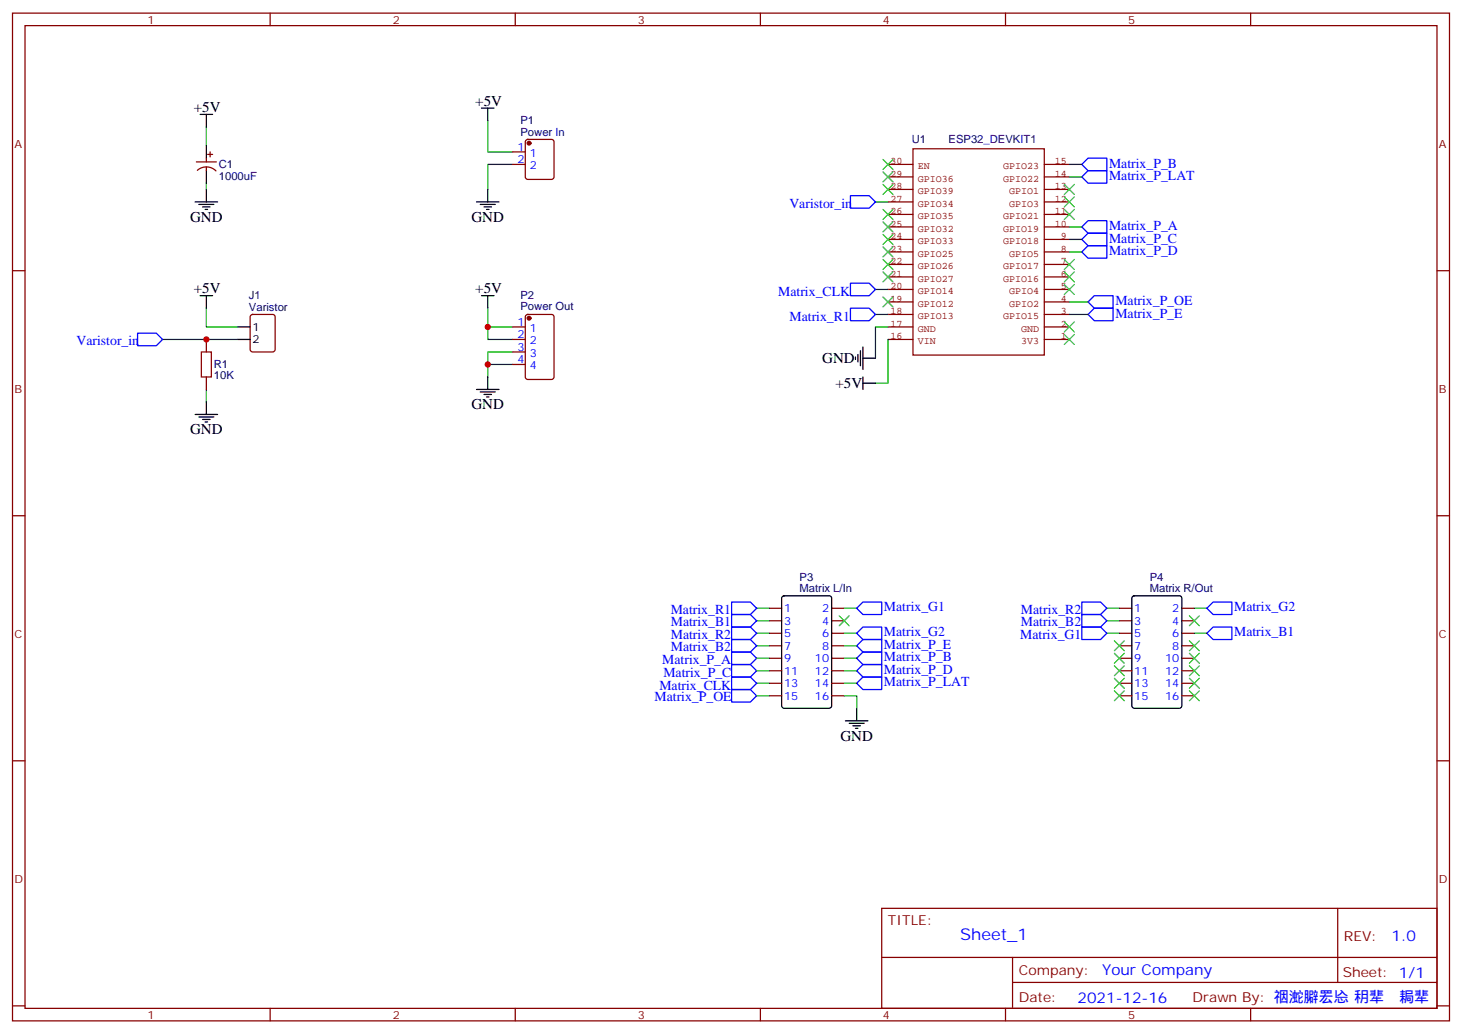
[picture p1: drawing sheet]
<svg xmlns="http://www.w3.org/2000/svg" width="412mm" height="292mm" viewBox="0 0 412 292" stroke-linecap="round" stroke-linejoin="round" font-family="sans-serif">
<g fill="none" stroke="#870000" stroke-width=".35">
<path d="M3.5 3.7h405.4v284.3h-405.4zM7.1 7.2h398.2v277.3h-398.2zM76.2 3.7v3.5M145.3 3.7v3.5M214.5 3.7v3.5M283.6 3.7v3.5M352.8 3.7v3.5M148.4 39.5l.5-.2h6.7l.5 .2 .2 .5v9.9l-.3 .5-.4 .2h-6.7l-.5-.2-.2-.5v-9.9zM55.4 45.7h5.6M55.7 48.1a3.8 3.8 0 0 1 5.2 .1M58.2 44.6v1.1M58.2 47.1v1.1"/>
<path d="M58.6 43.6h1.4M59.3 42.9v1.4M144.6 42.9h3.6M144.6 46.4h3.6M3.5 76.4h3.6M405.3 76.4h3.6M58.2 95.8v3.5M70.8 88.9l.5-.2h5.6l.7 .5v9.4l-.5 .7h-5.8l-.7-.5v-9.4zM144.6 92.3h3.6M144.6 95.8h3.6M144.6 99.3h3.6M148.4 88.9l.5-.2h6.7l.6 .5 .1 17.2-.5 .6-6.9 .1-.7-.5v-17.2z"/>
<path d="M58.2 106.4v3.5M144.6 102.8h3.6M3.5 145.5h3.6M405.3 145.5h3.6M217 171.6h3.5M217 175.2h3.5M217 178.7h3.5M234.6 171.6h3.5M234.6 175.2h3.5M234.6 178.7h3.5M315.7 171.6h3.6M315.7 175.2h3.6"/>
<path d="M315.7 178.7h3.6M333.4 171.6h3.5M333.4 175.2h3.5M333.4 178.7h3.5M217 182.2h3.5M217 185.7h3.5M217 196.3h3.5M217 192.8h3.5M217 189.3h3.5M234.6 182.2h3.5M234.6 185.7h3.5M234.6 196.3h3.5"/>
<path d="M234.6 192.8h3.5M234.6 189.3h3.5M315.7 182.2h3.6M315.7 185.7h3.6M315.7 196.3h3.6M315.7 192.8h3.6M315.7 189.3h3.6M333.4 182.2h3.5M333.4 185.7h3.5M333.4 196.3h3.5M333.4 192.8h3.5M333.4 189.3h3.5"/>
<path d="M3.5 214.7h3.6M405.3 214.7h3.6M248.7 256.3h156.6v28.2h-156.6zM377.3 256.3v20.9M248.7 270.1h156.5M285.6 277.2h119.6M285.6 270.1v14.2M3.5 283.8h3.6M76.2 284.5v3.5M145.3 284.5v3.5M214.5 284.5v3.5M283.6 284.5v3.5"/>
<path d="M352.8 284.5v3.5M405.3 283.8h3.6"/>
</g>
<g fill="none" stroke="#850000" stroke-width=".35">
<path d="M250.5 46.4h7M250.5 49.9h7M250.5 53.4h7M250.5 57h7M257.5 42h37.1v58.2h-37.1zM294.6 46.4h7M294.6 49.9h7M294.6 53.4h7M294.6 57h7M250.5 60.5h7M250.5 64h7M250.5 67.6h7"/>
<path d="M250.5 71.1h7M250.5 74.6h7M250.5 78.1h7M294.6 60.5h7M294.6 64h7M294.6 67.6h7M294.6 71.1h7M294.6 74.6h7M294.6 78.1h7M250.5 81.7h7M250.5 85.2h7M250.5 88.7h7"/>
<path d="M250.5 92.3h7M250.5 95.8h7M294.6 81.7h7M294.6 85.2h7M294.6 88.7h7M294.6 92.3h7M294.6 95.8h7"/>
</g>
<g fill="none" stroke="#000" stroke-width=".35">
<path d="M56.4 32.3h3.6M58.2 32.3v3.5M135.8 30.5h3.5M137.6 30.5v3.5M55 57h6.4M56.1 57.7h4.2M57.1 58.4h2.2M57.9 59.1h.7M58.2 41.1v3.5M58.2 48.2v3.5M58.2 53.4v3.6M134.4 57h6.4"/>
<path d="M135.5 57.7h4.2M136.5 58.4h2.1M137.2 59.1h.7M137.6 53.4v3.6M56.4 83.4h3.6M58.2 83.4v3.6M67 92.3h3.6M67 95.8h3.6M135.8 83.4h3.5M137.6 83.4v3.6M242.7 99v4.2M243.4 97.9v6.3"/>
<path d="M55 116.9h6.4M56.1 117.7h4.2M57.1 118.4h2.2M57.9 119.1h.7M58.2 113.4v3.5M134.4 109.9h6.4M135.5 110.6h4.2M136.5 111.3h2.1M137.2 112h.7M137.6 106.4v3.5M241.3 100.7v.7M242 100v2.1"/>
<path d="M243.4 101.1h3.5M243.4 106.4v3.5M243.4 108.1h3.5M220.7 168.3l.5-.2h12.7l.6 .4 .1 30.6-.5 .7h-12.9l-.7-.4v-30.6zM319.5 168.3l.5-.2h12.7l.6 .4 .1 30.6-.5 .7h-12.9l-.7-.4v-30.6zM241.7 199.8v3.6M238.5 203.4h6.3M239.5 204.1h4.3M240.6 204.8h2.1M241.3 205.5h.7"/>
</g>
<g fill="none" stroke="#008700" stroke-width=".35">
<path d="M58.2 35.8v5.3M137.6 34v8.9h7M58.2 51.7v1.7M144.6 46.4h-7v7M246.9 57h3.6M301.6 46.4h3.6M301.6 49.9h3.6M301.6 64h3.6M301.6 67.6h3.6M301.6 71.1h3.6M45.9 95.8h21.1M58.2 87v5.3h8.8"/>
<path d="M137.6 87v5.3h7M137.6 92.3v3.5h7M144.6 99.3h-7v3.5M246.9 81.7h3.6M246.9 88.7h3.6M250.5 95.8v12.3h-3.6M250.5 92.3h-3.6v8.8M301.6 88.7h5.3M301.6 85.2h5.3M58.2 109.9v3.5M144.6 102.8h-7v3.6M213.4 178.7h3.6"/>
<path d="M213.4 171.6h3.6M213.4 175.2h3.6M238.1 178.7h3.6M238.1 171.6h3.6M312.2 178.7h3.5M312.2 171.6h3.5M312.2 175.2h3.5M336.9 178.7h3.5M336.9 171.6h3.5M213.4 182.2h3.6M213.4 189.3h3.6M213.4 192.8h3.6"/>
<path d="M213.4 185.7h3.6M213.4 196.3h3.6M238.1 196.3h3.6v3.5M238.1 182.2h3.6M238.1 189.3h3.6M238.1 192.8h3.6M238.1 185.7h3.6"/>
</g>
<g fill="none" stroke="#00f" stroke-width=".35">
<path d="M239.9 55.2h5.3l1.7 1.8-1.7 1.7h-5.3zM305.2 49.9l1.7-1.7h5.3v3.5h-5.3zM306.9 44.6h5.3v3.6h-5.3l-1.7-1.8zM239.9 79.9h5.3l1.7 1.8-1.7 1.7h-5.3zM305.2 64l1.7-1.7h5.3v3.5h-5.3zM306.9 69.3h5.3v3.5h-5.3l-1.7-1.7zM306.9 65.8h5.3v3.5h-5.3l-1.7-1.7zM38.8 94h5.3l1.8 1.8-1.8 1.7h-5.3zM239.9 87h5.3l1.7 1.7-1.7 1.8h-5.3zM306.9 88.7l1.8-1.7h5.3v3.5h-5.3zM306.9 85.2l1.8-1.8h5.3v3.6h-5.3zM206.4 169.9h5.3l1.7 1.7-1.7 1.8h-5.3z"/>
<path d="M206.4 173.4h5.3l1.7 1.8-1.7 1.7h-5.3zM206.4 176.9h5.3l1.7 1.8-1.7 1.7h-5.3zM241.7 171.6l1.7-1.7h5.3v3.5h-5.3zM241.7 178.7l1.7-1.8h5.3v3.5h-5.3zM305.2 169.9h5.2l1.8 1.7-1.8 1.8h-5.2zM305.2 173.4h5.2l1.8 1.8-1.8 1.7h-5.2zM305.2 176.9h5.2l1.8 1.8-1.8 1.7h-5.2zM340.4 178.7l1.8-1.8h5.3v3.5h-5.3zM340.4 171.6l1.8-1.7h5.3v3.5h-5.3zM206.4 187.5h5.3l1.7 1.8-1.7 1.7h-5.3zM206.4 184h5.3l1.7 1.7-1.7 1.8h-5.3zM206.4 194.6h5.3l1.7 1.7-1.7 1.8h-5.3z"/>
<path d="M206.4 191h5.3l1.7 1.8-1.7 1.8h-5.3zM206.4 180.4h5.3l1.7 1.8-1.7 1.8h-5.3zM241.7 182.2l1.7-1.8h5.3v3.6h-5.3zM241.7 189.3l1.7-1.8h5.3v3.5h-5.3zM241.7 192.8l1.7-1.8h5.3v3.6h-5.3zM241.7 185.7l1.7-1.7h5.3v3.5h-5.3z"/>
</g>
<g fill="none" stroke="#3c3" stroke-width=".35">
<path d="M249.1 45l2.8 2.8M249.1 48.5l2.8 2.8M249.1 52l2.8 2.9M249.1 59.1l2.8 2.8M251.9 45l-2.8 2.8M251.9 48.5l-2.8 2.8M251.9 52l-2.8 2.9M251.9 59.1l-2.8 2.8M300.2 52l2.8 2.9M300.2 55.6l2.8 2.8M300.2 59.1l2.8 2.8M303 52l-2.8 2.9"/>
<path d="M303 55.6l-2.8 2.8M303 59.1l-2.8 2.8M249.1 62.6l2.8 2.8M249.1 66.1l2.8 2.9M249.1 69.7l2.8 2.8M249.1 73.2l2.8 2.8M249.1 76.7l2.8 2.9M251.9 62.6l-2.8 2.8M251.9 66.1l-2.8 2.9M251.9 69.7l-2.8 2.8M251.9 73.2l-2.8 2.8M251.9 76.7l-2.8 2.9"/>
<path d="M300.2 73.2l2.8 2.8M300.2 76.7l2.8 2.9M303 73.2l-2.8 2.8M303 76.7l-2.8 2.9M249.1 83.8l2.8 2.8M251.9 83.8l-2.8 2.8M300.2 80.3l2.8 2.8M300.2 90.8l2.8 2.9M300.2 94.4l2.8 2.8M303 80.3l-2.8 2.8M303 90.8l-2.8 2.9M303 94.4l-2.8 2.8"/>
<path d="M236.7 173.7l2.8 2.9M239.5 173.7l-2.8 2.9M335.5 173.7l2.8 2.9M338.3 173.7l-2.8 2.9M314.3 194.9l2.8 2.8M314.3 191.4l2.8 2.8M314.3 187.9l2.8 2.8M314.3 184.3l2.8 2.8M314.3 180.8l2.8 2.8M317.1 194.9l-2.8 2.8M317.1 191.4l-2.8 2.8M317.1 187.9l-2.8 2.8"/>
<path d="M317.1 184.3l-2.8 2.8M317.1 180.8l-2.8 2.8M335.5 180.8l2.8 2.8M335.5 184.3l2.8 2.8M335.5 187.9l2.8 2.8M335.5 191.4l2.8 2.8M335.5 194.9l2.8 2.8M338.3 180.8l-2.8 2.8M338.3 184.3l-2.8 2.8M338.3 187.9l-2.8 2.8M338.3 191.4l-2.8 2.8M338.3 194.9l-2.8 2.8"/>
</g>
<path d="M56.8 99.3h2.8v7.1h-2.8z" fill="none" stroke="#a10000" stroke-width=".35"/>
<g fill="#870000" stroke="#870000" stroke-width=".35">
<circle cx="149.2" cy="40.4" r=".53"/>
<circle cx="149.2" cy="89.8" r=".53"/>
</g>
<g fill="#c00">
<circle cx="58.2" cy="95.8" r=".88"/>
<circle cx="137.6" cy="102.8" r=".88"/>
<circle cx="137.6" cy="92.3" r=".88"/>
</g>
<text font-size="4.6" fill="#00f" x="270.8" y="265.3">Sheet_1</text>
<g font-size="4.2">
<text x="134.1" y="29.8">+5V</text>
<text x="54.7" y="31.6">+5V</text>
<text x="53.6" y="62.6">GND</text>
<text x="133" y="62.6">GND</text>
<text x="54.7" y="82.7">+5V</text>
<text x="134.1" y="82.7">+5V</text>
<text x="232" y="102.5">GND</text>
<text x="235.7" y="109.6">+5V</text>
<text x="133" y="115.5">GND</text>
<text x="53.6" y="122.6">GND</text>
<text x="237.1" y="209">GND</text>
</g>
<g font-size="4.2" fill="#00f">
<text x="392.5" y="265.6">1.0</text>
<text x="310.9" y="275.1">Your Company</text>
<text x="304" y="282.9">2021-12-16</text>
</g>
<g font-size="3.9" fill="#00f">
<text x="312.9" y="47.3">Matrix_P_B</text>
<text x="312.9" y="50.8">Matrix_P_LAT</text>
<text x="222.7" y="58.6">Varistor_in</text>
<text x="312.9" y="64.9">Matrix_P_A</text>
<text x="312.9" y="72">Matrix_P_D</text>
<text x="312.9" y="68.4">Matrix_P_C</text>
<text x="219.5" y="83.5">Matrix_CLK</text>
<text x="314.6" y="89.6">Matrix_P_E</text>
<text x="314.6" y="86.1">Matrix_P_OE</text>
<text x="222.7" y="90.5">Matrix_R1</text>
<text x="21.6" y="97.4">Varistor_in</text>
<text x="189.2" y="173.4">Matrix_R1</text>
<text x="249.4" y="172.5">Matrix_G1</text>
<text x="288" y="173.2">Matrix_R2</text>
<text x="348.1" y="172.5">Matrix_G2</text>
<text x="189.2" y="176.7">Matrix_B1</text>
<text x="249.4" y="179.6">Matrix_G2</text>
<text x="288" y="176.7">Matrix_B2</text>
<text x="348.1" y="179.6">Matrix_B1</text>
<text x="189.2" y="183.8">Matrix_B2</text>
<text x="189.2" y="180.3">Matrix_R2</text>
<text x="249.4" y="183.1">Matrix_P_E</text>
<text x="287.8" y="180.3">Matrix_G1</text>
<text x="186.8" y="187.3">Matrix_P_A</text>
<text x="187.1" y="191">Matrix_P_C</text>
<text x="249.4" y="190.1">Matrix_P_D</text>
<text x="249.4" y="186.6">Matrix_P_B</text>
<text x="184.6" y="197.9">Matrix_P_OE</text>
<text x="186" y="194.6">Matrix_CLK</text>
<text x="249.4" y="193.7">Matrix_P_LAT</text>
</g>
<g font-size="3.9" fill="#800">
<text x="250.5" y="260.9">TITLE:</text>
<text x="379.1" y="265.6">REV:</text>
<text x="287.4" y="275.1">Company:</text>
<text x="378.7" y="275.7">Sheet: 1/1</text>
<text x="287.4" y="282.8">Date:</text>
<text x="336.4" y="282.8">Drawn By: 䄄㵃䑀䍔㤀 䄴㹃둏䎤㹃</text>
</g>
<g font-size="3.2" fill="#800">
<text x="41.6" y="6.7">1</text>
<text x="110.8" y="6.7">2</text>
<text x="179.9" y="6.7">3</text>
<text x="249.1" y="6.7">4</text>
<text x="318.2" y="6.7">5</text>
<text x="4.1" y="41.8">A</text>
<text x="405.9" y="41.8">A</text>
<text x="4.1" y="110.9">B</text>
<text x="405.9" y="110.9">B</text>
<text x="4.1" y="180.1">C</text>
<text x="405.9" y="180.1">C</text>
<text x="4.1" y="249.2">D</text>
<text x="405.9" y="249.2">D</text>
<text x="41.6" y="287.5">1</text>
<text x="110.8" y="287.5">2</text>
<text x="179.9" y="287.5">3</text>
<text x="249.1" y="287.5">4</text>
<text x="318.2" y="287.5">5</text>
</g>
<g font-size="3.2" fill="#000080">
<text x="146.8" y="35.1">P1</text>
<text x="146.8" y="38.3">Power In</text>
<text x="257.2" y="40.5">U1</text>
<text x="267.6" y="40.5">ESP32_DEVKIT1</text>
<text x="61.7" y="47.5">C1</text>
<text x="61.7" y="50.7">1000uF</text>
<text x="70.2" y="87.7">Varistor</text>
<text x="70.2" y="84.5">J1</text>
<text x="146.8" y="87.5">Power Out</text>
<text x="146.8" y="84.3">P2</text>
<text x="60.3" y="107.1">10K</text>
<text x="60.3" y="103.9">R1</text>
<text x="225.5" y="167">Matrix L/In</text>
<text x="225.5" y="163.8">P3</text>
<text x="324.3" y="167">Matrix R/Out</text>
<text x="324.3" y="163.8">P4</text>
</g>
<g font-size="3.2" fill="#00f">
<text x="146" y="42.5">1</text>
<text x="146" y="46">2</text>
<text x="149.5" y="44.3">1</text>
<text x="149.5" y="47.8">2</text>
<text x="146" y="91.9">1</text>
<text x="146" y="95.4">2</text>
<text x="149.5" y="93.7">1</text>
<text x="146" y="99">3</text>
<text x="149.5" y="97.2">2</text>
<text x="149.5" y="100.7">3</text>
<text x="146" y="102.5">4</text>
<text x="149.5" y="104.2">4</text>
<text x="221.2" y="172.7">1</text>
<text x="231.9" y="172.7">2</text>
<text x="320" y="172.7">1</text>
<text x="330.7" y="172.7">2</text>
<text x="221.2" y="176.2">3</text>
<text x="221.2" y="179.7">5</text>
<text x="231.9" y="176.2">4</text>
<text x="231.9" y="179.7">6</text>
<text x="320" y="176.2">3</text>
<text x="320" y="179.7">5</text>
<text x="330.7" y="176.2">4</text>
<text x="330.7" y="179.7">6</text>
<text x="221.2" y="183.3">7</text>
<text x="231.9" y="183.3">8</text>
<text x="320" y="183.3">7</text>
<text x="330.7" y="183.3">8</text>
<text x="221.2" y="186.8">9</text>
<text x="221.2" y="190.3">11</text>
<text x="229.9" y="186.8">10</text>
<text x="229.9" y="190.3">12</text>
<text x="320" y="186.8">9</text>
<text x="320" y="190.3">11</text>
<text x="328.6" y="186.8">10</text>
<text x="328.6" y="190.3">12</text>
<text x="221.2" y="197.4">15</text>
<text x="221.2" y="193.9">13</text>
<text x="229.9" y="197.4">16</text>
<text x="229.9" y="193.9">14</text>
<text x="320" y="197.4">15</text>
<text x="320" y="193.9">13</text>
<text x="328.6" y="197.4">16</text>
<text x="328.6" y="193.9">14</text>
</g>
<g font-size="3.2">
<text x="71.3" y="93.3">1</text>
<text x="71.3" y="96.8">2</text>
</g>
<g font-size="2.8" fill="#840000">
<text x="251.2" y="46.4">30</text>
<text x="258.9" y="47.7">EN</text>
<text x="283" y="47.7">GPIO23</text>
<text x="297.5" y="46.4">15</text>
<text x="251.2" y="49.9">29</text>
<text x="251.2" y="53.4">28</text>
<text x="258.9" y="51.2">GPIO36</text>
<text x="283" y="51.2">GPIO22</text>
<text x="297.5" y="53.4">13</text>
<text x="297.5" y="49.9">14</text>
<text x="251.2" y="56.9">27</text>
<text x="258.9" y="54.8">GPIO39</text>
<text x="258.9" y="58.3">GPIO34</text>
<text x="284.7" y="58.3">GPIO3</text>
<text x="284.7" y="54.8">GPIO1</text>
<text x="297.5" y="56.9">12</text>
<text x="251.2" y="60.5">26</text>
<text x="251.2" y="64">25</text>
<text x="258.9" y="61.8">GPIO35</text>
<text x="258.9" y="65.4">GPIO32</text>
<text x="283" y="65.4">GPIO19</text>
<text x="283" y="61.8">GPIO21</text>
<text x="297.5" y="64">10</text>
<text x="297.5" y="60.5">11</text>
<text x="251.2" y="67.5">24</text>
<text x="251.2" y="71">23</text>
<text x="258.9" y="68.9">GPIO33</text>
<text x="283" y="68.9">GPIO18</text>
<text x="299.2" y="71">8</text>
<text x="299.2" y="67.5">9</text>
<text x="251.2" y="74.6">22</text>
<text x="258.9" y="72.4">GPIO25</text>
<text x="258.9" y="75.9">GPIO26</text>
<text x="283" y="75.9">GPIO17</text>
<text x="284.7" y="72.4">GPIO5</text>
<text x="299.2" y="74.6">7</text>
<text x="251.2" y="78.1">21</text>
<text x="251.2" y="81.6">20</text>
<text x="258.9" y="79.5">GPIO27</text>
<text x="258.9" y="83">GPIO14</text>
<text x="283" y="79.5">GPIO16</text>
<text x="284.7" y="83">GPIO4</text>
<text x="299.2" y="81.6">5</text>
<text x="299.2" y="78.1">6</text>
<text x="251.2" y="85.2">19</text>
<text x="251.2" y="88.7">18</text>
<text x="258.9" y="86.5">GPIO12</text>
<text x="284.7" y="86.5">GPIO2</text>
<text x="299.2" y="88.7">3</text>
<text x="299.2" y="85.2">4</text>
<text x="251.2" y="92.2">17</text>
<text x="251.2" y="95.7">16</text>
<text x="258.9" y="90">GPIO13</text>
<text x="258.9" y="93.6">GND</text>
<text x="283" y="90">GPIO15</text>
<text x="288.1" y="93.6">GND</text>
<text x="299.2" y="95.7">1</text>
<text x="299.2" y="92.2">2</text>
<text x="258.9" y="97.1">VIN</text>
<text x="288.1" y="97.1">3V3</text>
</g>
</svg>
